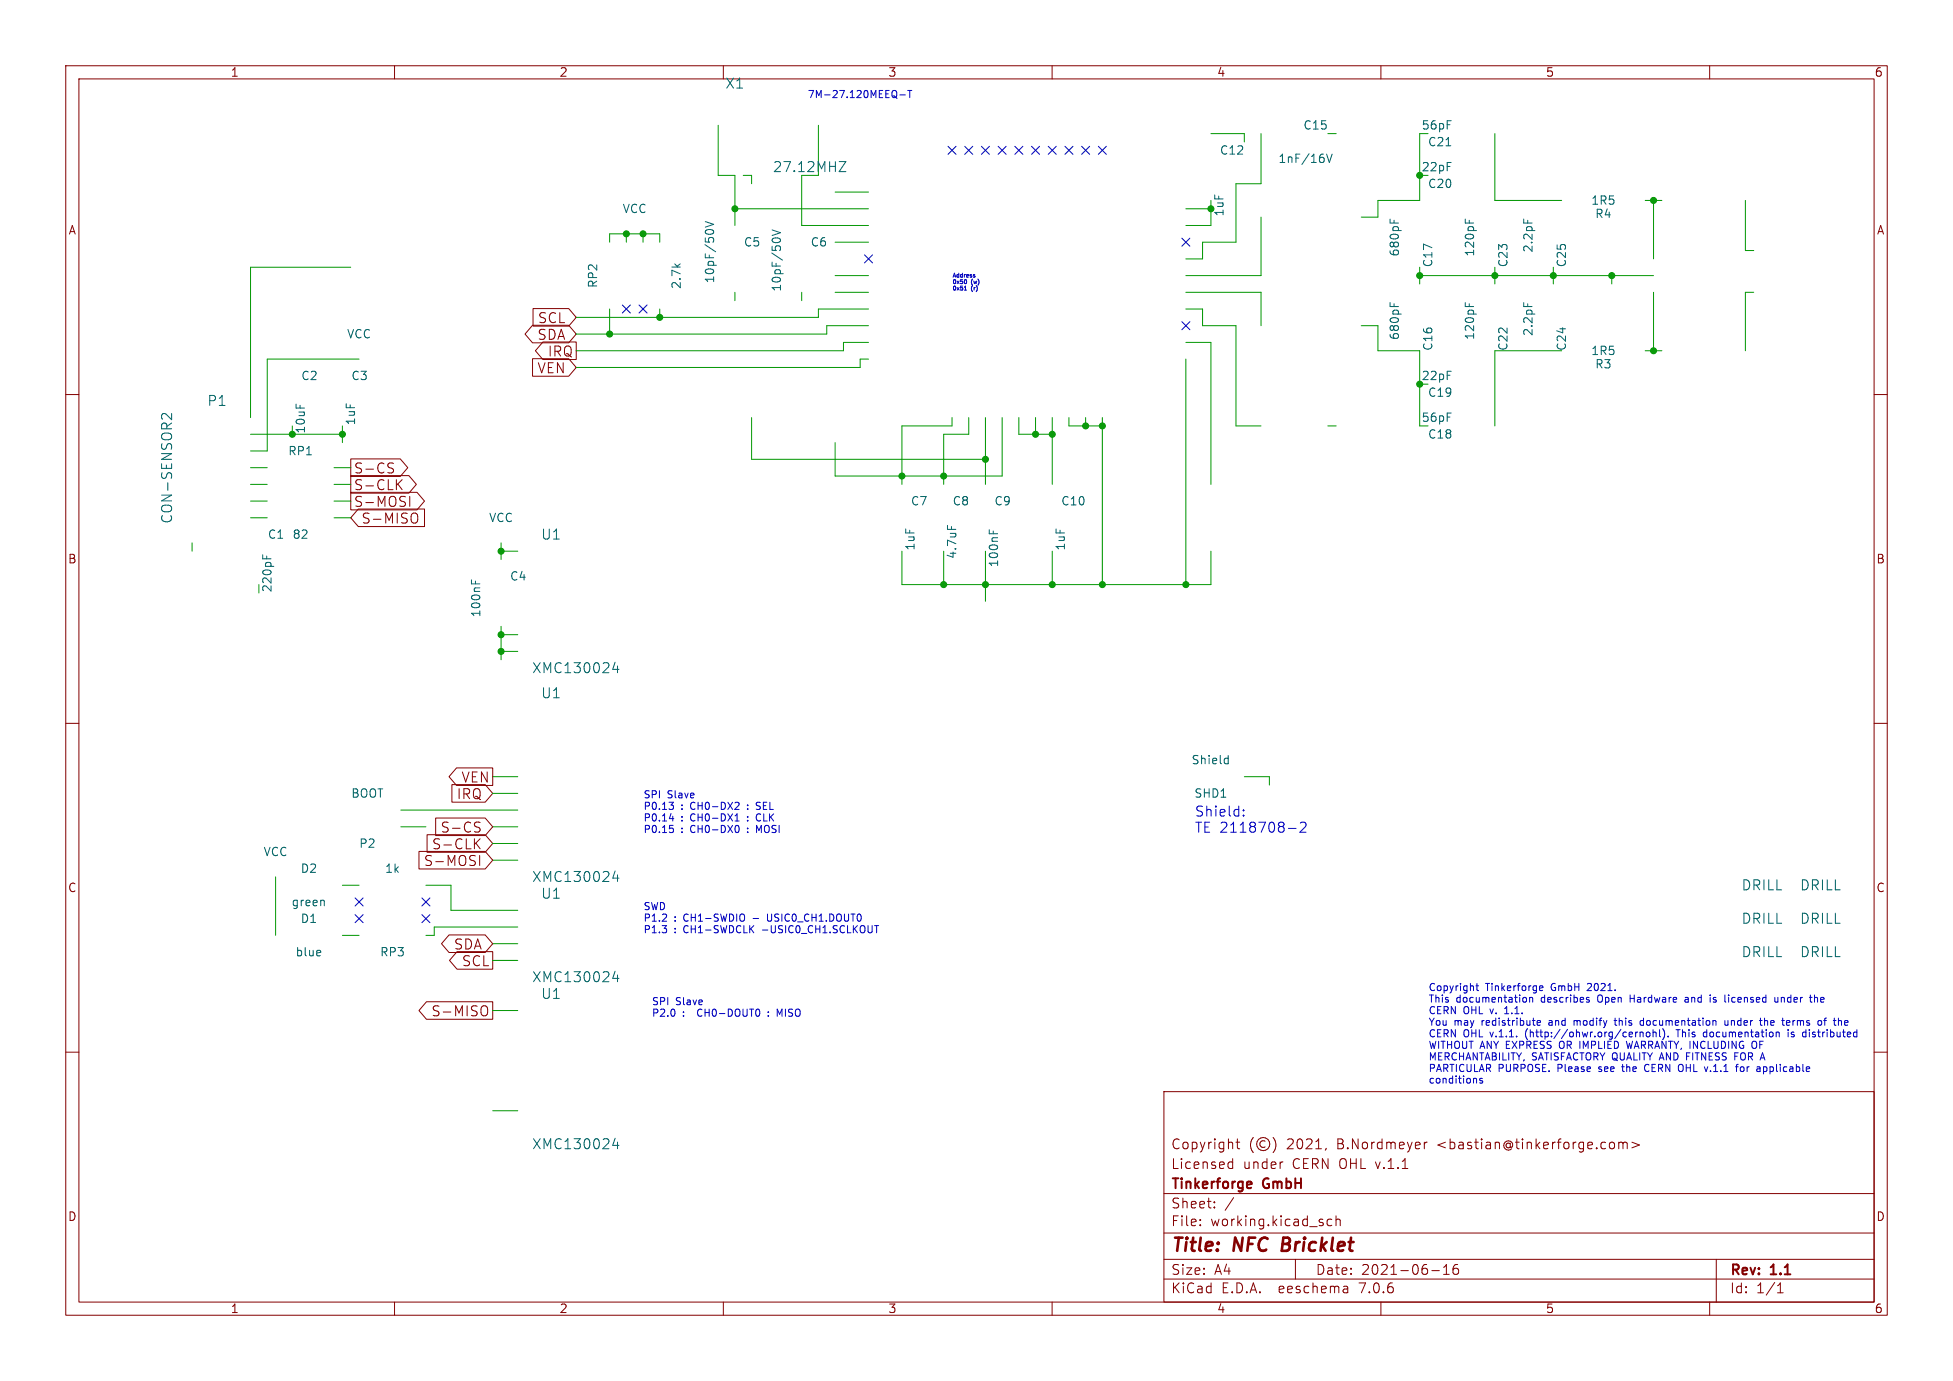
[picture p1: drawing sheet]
<svg xmlns="http://www.w3.org/2000/svg" width="297mm" height="210mm" viewBox="0 0 297 210" stroke-linecap="round" stroke-linejoin="round" font-family="sans-serif">
<g fill="none" stroke="#840000" stroke-width=".15">
<path d="M10 10h277v190h-277zM12 12h273v186h-273zM60 10v2M110 10v2M160 10v2M210 10v2M260 10v2M10 60h2M81 54.5h5.5l1.1 1.4-1.1 1.3h-5.5zM81 49.5h5.5l1.1 1.3-1.1 1.3h-5.5l-1.2-1.3zM81.1 46.9h5.4l1.1 1.4-1.1 1.3h-5.4zM82.6 52h5v2.7h-5l-1.2-1.4z"/>
<path d="M285 60h2M53.3 72.3h8.9l1.1 1.4-1.1 1.3h-8.9zM53.3 69.8h7.6l1.1 1.3-1.1 1.4h-7.6zM53.3 74.9h10.1l1.2 1.3-1.2 1.3h-10.1zM54.5 77.4h10.1v2.7h-10.1l-1.2-1.4zM59.3 71.1a.56 .56 0 0 1 .5 .4l-.1 .4h-.5M59.3 70.4l.5 .1M60.5 73.6l.7 .9M61.2 72.9l-.9 .9M62.3 75.5v1.5M62.9 78a.51 .51 0 0 1 .6 .5v.5a.51 .51 0 0 1-.6 .5M10 110h2"/>
<path d="M68.7 119.3h5.1l1.1 1.4-1.1 1.3h-5.1zM69.4 116.8h5.5v2.6h-5.5l-1.1-1.3zM285 110h2M63.7 129.5h10.1l1.1 1.3-1.1 1.3h-10.1zM64.9 126.9h8.9l1.1 1.4-1.1 1.3h-8.9zM66.3 124.4h7.5l1.1 1.3-1.1 1.4h-7.5zM72.4 128.2l.6 .9M72.4 125.7a.56 .56 0 0 1 .6 .4l-.1 .4h-.5M72.4 125l.6 .1M72.9 130.1v1.5M73 127.6l-.9 .8M10 160h2"/>
<path d="M64.9 152.3h10v2.7h-10l-1.2-1.3zM68.3 142.2h5.5l1.1 1.3-1.1 1.3h-5.5l-1.2-1.3zM69.5 144.7h5.4v2.7h-5.4l-1.1-1.3zM73.5 153a.51 .51 0 0 1 .7 .5v.5a.51 .51 0 0 1-.7 .5M285 160h2M177 166h108v32h-108zM186.9 177.6h.6M186.9 176.8h.6M187.5 176.2v1.5M188 173.7h.5M188.2 173.2v1.3v.1l.3 .1M190.6 173a1.72 1.72 0 0 0 0 2.3"/>
<path d="M192.4 173.6a.52 .52 0 0 0-.8 .4 .52 .52 0 0 0 .8 .4M193.6 173a1.72 1.72 0 0 1 0 2.3M195 176.7h.1M201.7 174.6l-.2 .3M216.6 173.7v1M217 173.7l-.3 .1-.1 .2M245 173.7a.41 .41 0 0 1 .5 .3v.4a.41 .41 0 0 1-.5 .3M246.2 173.8a.37 .37 0 0 1 .6 .1M246.2 173.7v1M246.8 173.9l.2-.2 .4 .1 .1 .9M246.8 173.9v.8M248.2 173.7l1.1 .4-1.1 .5"/>
<path d="M60 198v2M110 198v2M160 198v2M177 194.5h108M177 191.5h108M177 187.5h108M177 181.5h108M182.5 186.3v.1M182.5 185.5v.1M184.7 183.6v.1M184.7 182.8v.1M187.6 182.1l-1.3 2"/>
<path d="M197 191.5v3M202.5 185.5l-.4-.1-.3 .3v.4l.2 .2h.5M203.2 185.5a.37 .37 0 0 1 .6 .1v.8M203.2 184.9v1.5M204.9 195.7l.1 .9M205 196.5l-.2 .1M205 196h-.2M210 198v2M217.7 193.2h1.2M219.5 193.8h.9M219.5 192.7l.5-.4v1.5M221.7 192.3a.59 .59 0 0 0-.7 .6v.6l.1 .2 .4 .1 .2-.1 .1-.5-.1-.3h-.5l-.2 .3"/>
<path d="M260 198v2M261 191.5v6.5M270.3 196.6h.9M270.3 195.5l.4-.4v1.5"/>
<circle cx="192.1" cy="174" r="1"/>
</g>
<path d="M195.2 188.2l-.3 2h.8" fill="none" stroke="#840000" stroke-width=".4"/>
<path d="M190.1 179.7l.2 .1v.2l-.7 .2M190.3 180.6l-.2 .1" fill="none" stroke="#840000" stroke-width=".3"/>
<g fill="none" stroke="#0000c2" stroke-width=".15">
<path d="M136.8 14.4h.9M138 13.8h.7M138.4 13.8v1M146.7 44.1h.3M146.7 43.7l.1-.2v.6M146.9 42.5a.38 .38 0 0 1 0 .6M148.1 42h.2M148.1 41.7l.1 .1M148.3 42.1l-.2 .1M148.3 42v.1M101.8 124.5h.7M101.8 125.5h.6"/>
<path d="M102.2 122.4l.2 .2v.3l-.2 .2M102.2 125.9l.2 .2v.3l-.2 .2M102.3 124.1v.7M102.4 122l-.3 .4M111.8 124.8h.6M111.9 124l.2-.2v1M111.9 122l.4 .1 .1 .2-.7 .8h.7M112.1 125.5a.68 .68 0 0 1 0 1.1M113.7 123v.1M113.7 122.4v.1M113.7 124.2v.1M113.7 124.7v.1"/>
<path d="M113.7 125.9v.1M113.7 126.5v.1M115 123l.4 .1M115.2 122l-.2 .2 .2 .3M115.2 123.8l-.2 .4 .2 .6M115.4 126.3l-.3-.8v1.1M116.7 139v.9l.2 .2M189.1 124v.1M189.1 123.2v.1M195.9 126h1.2M197.7 125.2l.3-.2 .5 .1a.41 .41 0 0 1 0 .6l-.8 .9h.9M116.8 154.4v.1"/>
<path d="M116.8 153.9v.1M118.9 153.5l-.3 .7-.4-.7v1M133 140.8h.6M133.3 140.8v1M224.4 149.9h.5M224.6 149.5v1l.3 .1M228.8 154.2h.6M228.9 153.3l-.1 .1M231.8 151.7h.2l.1 .2v.4l-.3 .1M232.6 151.8l.2-.1h.2l.1 .7M232.6 151.7v.7M233.8 155.6l.5-.2-.1-.2h-.3l-.1 .1v.6h.4"/>
<path d="M234.1 150.3l.5-.1v-.2l-.3-.1-.2 .2 .1 .5h.4M239.4 155.2v.7M239.7 155.2l-.3 .1M241.4 151.7h.3M241.4 152l.3 .1v.1l-.1 .2h-.2M245.5 155.2h.4M245.6 154.8v1l.3 .1M247.3 158.3l.3 1.1 .2-.7M247.9 151.3v1.1M247.9 151.8h.6M249.4 156.9v.8M249.4 157.1l.2-.2 .2 .1 .1 .7"/>
<path d="M249.9 155.2h-.3l-.2 .2 .1 .5h.4M249.9 154.8v1.1M250.5 157l.2-.1 .2 .3v.3l-.2 .2-.2-.1-.2-.1zM251.4 157.1l.1-.2 .3 .1 .1 .7M251.4 156.6v1.1M252.4 156.6v.9l.1 .2M252.9 156.5a1.28 1.28 0 0 1 0 1.5M253.7 157.6v.1M256.3 151.7h.4M256.6 152h-.2l-.2 .1 .1 .2 .3 .1M259.5 156.9h-.3l-.2 .3 .1 .4 .4 .1M260.1 151.3v.1"/>
<path d="M260.5 152.3l.4 .1M260.9 151.7l-.4 .1 .1 .2h.3M260.9 155.2l.1 .7M262.3 155.2l.1 .7h.2l.2-.1M262.8 155.2v.7M262.9 151.3v.1M262.9 151.7v.7M266.9 158.3l.1 .1a.7 .7 0 0 1-.1 1h-.2M268.3 154.8v1.1M268.8 155.2h-.3l-.2 .1M269.9 151.7l.1 .6 .2 .1 .2-.1M270.3 156.9l.3 .2v.6"/>
<path d="M270.4 151.7v.7M270.9 151.7v.7M271 151.7l-.1 .1M271.8 155.2h.3l.1 .2-.5 .2M271.9 156.6v.1M271.9 156.9v.8M272.1 155.9h-.3M272.4 157.6l.3 .1M272.7 156.9l-.3 .2 .1 .2h.2M274.5 156.9l.1 .1M274.6 156.6v1.1M274.6 157.6l-.1 .1"/>
<path d="M275.9 151.8l.2-.1h.3v.7M275.9 151.3v1.1M277.3 155.2h.5M277.8 154.8l-.3 .2v.9M280.9 155.2h-.2l-.2 .1 .1 .6h.3M281 155.4l-.5 .2M224.4 164l.2 .1v.6M225.4 164h-.2l-.2 .1 .1 .2 .3 .1v.3h-.4M246.6 162.2h.4M246.8 161.9v.9l.1 .1M250.3 161.9a.59 .59 0 0 0-.2 .6 .59 .59 0 0 0 .5 .4M255.8 161.9l.1 .1"/>
<path d="M255.9 162.8l-.4 .1M260.1 162.8v.1M263.8 160.6h.4M263.9 162.2h.4M264.3 161.9h-.2M265.1 162.3l-.2-.1-.2 .2v.4l.2 .1h.2M268.2 162.3h.4M268.2 162.9h.4M268.2 162.2v1.1"/>
</g>
<g fill="none" stroke="#009600" stroke-width=".15">
<path d="M109.2 19.1v7.6h2.6v7.6M124.5 19.1v7.6M92.7 36.8v-1.2h7.6v1.2M95.2 35.6v1.2M97.8 35.6v1.2M111.8 31.8h20.3M113 26.7h1.3v1.2M121.9 26.7v7.6h10.2M127 36.8h5.1M127 29.2h5.1M180.3 31.8h3.8M184.1 30.5v3.8h-3.8"/>
<path d="M184.1 20.3h5.1v1.3M191.8 20.3v7.6h-3.8v8.9h-5.1v2.6h-2.6M191.8 33v8.9h-11.5M201.9 20.3h1.3M215.9 20.3v10.2h-6.4v2.5h-2.5M227.3 20.3v10.2h10.2M250.2 30.5h2.5M251.5 30.5v8.9M265.4 30.5v7.6h1.3M53.3 40.6h-15.2v22.9M54.6 54.6h-14v14h-2.5M92.7 47v3.8"/>
<path d="M100.3 47v1.3M111.8 44.5v1.2M121.9 44.5v1.2M127 44.5h5.1M127 41.9h5.1M132.1 54.6h-1.3v1.3h-43.2M132.1 52.1h-3.8v1.2h-40.7M132.1 47h-7.6v1.3h-36.9M132.1 49.5h-6.4v1.3h-38.1M180.3 47h2.6v2.5h5.1v15.3h3.8M180.3 52.1h3.8v21.6M180.3 44.5h11.5v5"/>
<path d="M180.3 54.6v34.3M207 49.5h2.5v3.8h6.4v11.5M215.9 41.9h35.6M215.9 40.6v2.6M227.3 40.6v2.6M236.2 40.6v2.6M237.5 53.3h-10.2v11.5M245.1 41.9v1.3M250.2 53.3h2.5M251.5 44.5v8.8M266.7 44.5h-1.3v8.8M38.1 66h14"/>
<path d="M38.1 71.1h2.5M38.1 76.2h2.5M38.1 73.7h2.5M38.1 78.7h2.5M44.4 64.8v1.2M50.8 71.1h2.5M50.8 76.2h2.5M50.8 73.7h2.5M50.8 78.7h2.5M52.1 64.8v2.5M114.3 63.5v6.4h35.6M144.8 63.5v1.3h-7.6v8.9"/>
<path d="M147.3 63.5v2.5h-3.8v7.7M149.9 63.5v10.2M152.4 63.5v8.9h-25.4v-5.1M154.9 63.5v2.5h5.1M157.5 63.5v2.5M160 63.5v10.2M162.6 63.5v1.3h5M165.1 63.5v1.3M167.6 63.5v25.4M201.9 64.8h1.3M29.2 82.6v1.2M39.4 88.9v1.3"/>
<path d="M76.2 82.6v2.5M76.2 95.3v5M76.2 83.8h2.5M76.2 96.5h2.5M76.2 99.1h2.5M137.2 83.8v5.1h46.9v-5.1M143.5 83.8v5.1M149.9 83.8v7.6M160 83.8v5.1M74.9 118.1h3.8M189.2 118.1h3.8v1.3M41.9 133.4v8.8"/>
<path d="M52.1 134.6h2.5M61 123.2h17.7M61 125.7h3.8M64.8 134.6h3.8v3.8h10.1M74.9 120.7h3.8M74.9 128.3h3.8M74.9 125.7h3.8M74.9 130.8h3.8M52.1 142.2h2.5M74.9 143.5h3.8M74.9 146.1h3.8M74.9 153.7h3.8"/>
<path d="M78.7 141h-12.7v1.2h-1.2M74.9 168.9h3.8"/>
</g>
<g fill="none" stroke="#000084" stroke-width=".15">
<path d="M131.5 38.8l1.2 1.2M132.7 38.8l-1.2 1.2M144.2 22.3l1.2 1.2M145.4 22.3l-1.2 1.2M146.7 22.3l1.2 1.2M147.9 22.3l-1.2 1.2M149.3 22.3l1.2 1.2M150.5 22.3l-1.2 1.2M151.8 22.3l1.2 1.2M153 22.3l-1.2 1.2M154.3 22.3l1.2 1.2M155.5 22.3l-1.2 1.2"/>
<path d="M156.9 22.3l1.2 1.2M158.1 22.3l-1.2 1.2M159.4 22.3l1.2 1.2M160.6 22.3l-1.2 1.2M162 22.3l1.2 1.2M163.2 22.3l-1.2 1.2M164.5 22.3l1.2 1.2M165.7 22.3l-1.2 1.2M167 22.3l1.2 1.2M168.2 22.3l-1.2 1.2M179.7 36.2l1.2 1.2M180.9 36.2l-1.2 1.2"/>
<path d="M94.6 46.4l1.3 1.2M95.9 46.4l-1.3 1.2M97.2 46.4l1.2 1.2M98.4 46.4l-1.2 1.2M179.7 48.9l1.2 1.2M180.9 48.9l-1.2 1.2M54 139.1l1.2 1.2M54 136.6l1.2 1.2M55.2 139.1l-1.2 1.2M55.2 136.6l-1.2 1.2M64.2 139.1l1.2 1.2M64.2 136.6l1.2 1.2"/>
<path d="M65.4 139.1l-1.2 1.2M65.4 136.6l-1.2 1.2"/>
</g>
<g fill="none" stroke="#006464" stroke-width=".15">
<path d="M107.3 33.7l1.2 .4-1.2 .4M107.5 35h.8M117.4 35l1.3 .4-1.3 .4M117.7 36.2h.7M127.6 24.6h1l-1 1.5h1M201.7 23.4l.5 1.3 .4-1.3M211.4 33.3v.6M212 33.5v.4M219.9 22.2h.7M222.8 33.3v.6M223.4 33.5v.4M231.7 33.3v.6"/>
<path d="M211.4 46v.6M212 46.2v.4M222.8 46v.6M223.4 46.2v.4M231.7 46v.6M26.1 62.9v.9l-.9-.8a.41 .41 0 0 0-.6 .2v.3M144.1 79.9v.6M39.9 84.4v.6M40.6 84.6v.4M71.7 88.2v.6M72.3 88.4v.4M150.4 80.6v.6"/>
<path d="M151 80.7v.5M93.5 100.7l-.3 1.1h.9M93.9 101.3v1M186.4 115.3l.4 .1M186.8 114.9v1.2M186.8 116.1h-.4M49.3 137v.7M93.5 132.5l-.3 1h.9M93.9 133v1M48.7 144.6l.1 .2-.6 .1M93.5 147.7l-.3 1.1h.9M93.9 148.3v1"/>
<path d="M93.5 173.1l-.3 1.1h.9M93.9 173.7v1"/>
</g>
<g fill="#009600" stroke="#009600" stroke-width=".15">
<circle cx="52.1" cy="66" r=".46"/>
<circle cx="44.4" cy="66" r=".46"/>
<circle cx="76.2" cy="83.8" r=".46"/>
<circle cx="143.5" cy="72.4" r=".46"/>
<circle cx="137.2" cy="72.4" r=".46"/>
<circle cx="111.8" cy="31.8" r=".46"/>
<circle cx="149.9" cy="69.9" r=".46"/>
<circle cx="76.2" cy="99.1" r=".46"/>
<circle cx="76.2" cy="96.5" r=".46"/>
<circle cx="100.3" cy="48.3" r=".46"/>
<circle cx="95.2" cy="35.6" r=".46"/>
<circle cx="97.8" cy="35.6" r=".46"/>
<circle cx="92.7" cy="50.8" r=".46"/>
<circle cx="184.1" cy="31.8" r=".46"/>
<circle cx="160" cy="66" r=".46"/>
<circle cx="157.5" cy="66" r=".46"/>
<circle cx="180.3" cy="88.9" r=".46"/>
<circle cx="167.6" cy="88.9" r=".46"/>
<circle cx="149.9" cy="88.9" r=".46"/>
<circle cx="165.1" cy="64.8" r=".46"/>
<circle cx="167.6" cy="64.8" r=".46"/>
<circle cx="160" cy="88.9" r=".46"/>
<circle cx="143.5" cy="88.9" r=".46"/>
<circle cx="251.5" cy="53.3" r=".46"/>
<circle cx="251.5" cy="30.5" r=".46"/>
<circle cx="227.3" cy="41.9" r=".46"/>
<circle cx="236.2" cy="41.9" r=".46"/>
<circle cx="245.1" cy="41.9" r=".46"/>
<circle cx="215.9" cy="58.4" r=".46"/>
<circle cx="215.9" cy="41.9" r=".46"/>
<circle cx="215.9" cy="26.7" r=".46"/>
</g>
<g font-size="2.8" fill="#840000">
<text x="178" y="190.9">Title:</text>
<text x="187.7" y="190.9">NFC</text>
<text x="195.8" y="190.9">Bricklet</text>
</g>
<g font-size="2.1" fill="#006464">
<text x="110.2" y="13.7">X1</text>
<text x="117.5" y="26.4">27.12MHZ</text>
<text x="31.5" y="62">P1</text>
<text x="26.4" y="79.7" transform="rotate(-90 26.4 79.7)">CON-SENSOR2</text>
<text x="82.2" y="82.3">U1</text>
<text x="80.8" y="102.6">XMC130024</text>
<text x="82.2" y="106.4">U1</text>
<text x="80.8" y="134.3">XMC130024</text>
<text x="82.2" y="136.9">U1</text>
<text x="264.8" y="135.6">DRILL</text>
<text x="273.7" y="135.6">DRILL</text>
<text x="264.8" y="140.7">DRILL</text>
<text x="273.7" y="140.7">DRILL</text>
<text x="80.8" y="149.6">XMC130024</text>
<text x="264.8" y="145.8">DRILL</text>
<text x="273.7" y="145.8">DRILL</text>
<text x="82.2" y="152.1">U1</text>
<text x="80.8" y="175">XMC130024</text>
</g>
<g font-size="2.1" fill="#840000">
<text x="81.7" y="51.9">SDA</text>
<text x="81.7" y="49.4">SCL</text>
<text x="81.7" y="57">VEN</text>
<text x="83.3" y="54.4">IRQ</text>
<text x="53.7" y="74.8">S-CLK</text>
<text x="53.7" y="72.2">S-CS</text>
<text x="53.7" y="77.3">S-MOSI</text>
<text x="54.9" y="79.8">S-MISO</text>
<text x="70.1" y="119.2">VEN</text>
<text x="69.4" y="121.7">IRQ</text>
<text x="64.4" y="131.9">S-MOSI</text>
<text x="65.6" y="129.4">S-CLK</text>
<text x="66.9" y="126.8">S-CS</text>
<text x="69" y="144.6">SDA</text>
<text x="70.2" y="147.1">SCL</text>
<text x="65.5" y="154.8">S-MISO</text>
<text x="178" y="178">Licensed</text>
<text x="178" y="175">Copyright</text>
<text x="189" y="178">under</text>
<text x="195.7" y="175">2021,</text>
<text x="196.6" y="178">CERN OHL v.1.1</text>
<text x="203.5" y="175">B.Nordmeyer</text>
<text x="218.8" y="175">&lt;bastian@tinkerforge.com&gt;</text>
<text x="178" y="184">Sheet:</text>
<text x="178" y="181.2">Tinkerforge</text>
<text x="192.2" y="181.2">GmbH</text>
<text x="178" y="186.7">File:</text>
<text x="184.1" y="186.7">working.kicad_sch</text>
<text x="178" y="196.9">KiCad</text>
<text x="178" y="194.1">Size:</text>
<text x="184.7" y="194.1">A4</text>
<text x="185.7" y="196.9">E.D.A.</text>
<text x="194.6" y="196.9">eeschema</text>
<text x="200" y="194.1">Date:</text>
<text x="207" y="196.9">7.0.6</text>
<text x="207" y="194.1">2021-06-16</text>
<text x="263" y="194.3">Rev:</text>
<text x="263" y="196.9">Id:</text>
<text x="267.1" y="196.9">1/1</text>
<text x="269.4" y="194.3">1.1</text>
</g>
<g font-size="2.1" fill="#0000c2">
<text x="181.6" y="124.3">Shield:</text>
<text x="181.6" y="126.8">TE 2118708-2</text>
</g>
<g font-size="1.8" fill="#840000">
<text x="35" y="11.9">1</text>
<text x="85" y="11.9">2</text>
<text x="135" y="11.9">3</text>
<text x="185" y="11.9">4</text>
<text x="235" y="11.9">5</text>
<text x="285" y="11.9">6</text>
<text x="10.3" y="35.9">A</text>
<text x="285.3" y="35.9">A</text>
<text x="10.3" y="85.9">B</text>
<text x="285.3" y="85.9">B</text>
<text x="10.3" y="135.9">C</text>
<text x="285.3" y="135.9">C</text>
<text x="10.3" y="185.9">D</text>
<text x="285.3" y="185.9">D</text>
<text x="35" y="199.9">1</text>
<text x="85" y="199.9">2</text>
<text x="135" y="199.9">3</text>
<text x="185" y="199.9">4</text>
<text x="235" y="199.9">5</text>
<text x="285" y="199.9">6</text>
</g>
<g font-size="1.8" fill="#006464">
<text x="185.4" y="23.7">C12</text>
<text x="198.1" y="19.9">C15</text>
<text x="216.1" y="19.9">56pF</text>
<text x="217.1" y="22.5">C21</text>
<text x="194.3" y="25">1nF/16V</text>
<text x="216.1" y="26.3">22pF</text>
<text x="217.1" y="28.8">C20</text>
<text x="94.6" y="32.6">VCC</text>
<text x="186.3" y="33" transform="rotate(-90 186.3 33)">1uF</text>
<text x="241.9" y="31.3">1R5</text>
<text x="242.5" y="33.4">R4</text>
<text x="113" y="37.7">C5</text>
<text x="123.2" y="37.7">C6</text>
<text x="213" y="39.1" transform="rotate(-90 213 39.1)">680pF</text>
<text x="218" y="40.7" transform="rotate(-90 218 40.7)">C17</text>
<text x="224.4" y="39.1" transform="rotate(-90 224.4 39.1)">120pF</text>
<text x="229.5" y="40.7" transform="rotate(-90 229.5 40.7)">C23</text>
<text x="233.3" y="38.5" transform="rotate(-90 233.3 38.5)">2.2pF</text>
<text x="238.4" y="40.7" transform="rotate(-90 238.4 40.7)">C25</text>
<text x="91" y="43.9" transform="rotate(-90 91 43.9)">RP2</text>
<text x="103.7" y="44" transform="rotate(-90 103.7 44)">2.7k</text>
<text x="108.8" y="43.2" transform="rotate(-90 108.8 43.2)">10pF/50V</text>
<text x="119" y="44.4" transform="rotate(-90 119 44.4)">10pF/50V</text>
<text x="52.7" y="51.7">VCC</text>
<text x="213" y="51.8" transform="rotate(-90 213 51.8)">680pF</text>
<text x="218" y="53.4" transform="rotate(-90 218 53.4)">C16</text>
<text x="224.4" y="51.8" transform="rotate(-90 224.4 51.8)">120pF</text>
<text x="229.5" y="53.4" transform="rotate(-90 229.5 53.4)">C22</text>
<text x="233.3" y="51.2" transform="rotate(-90 233.3 51.2)">2.2pF</text>
<text x="238.4" y="53.4" transform="rotate(-90 238.4 53.4)">C24</text>
<text x="45.7" y="58">C2</text>
<text x="53.3" y="58">C3</text>
<text x="216.1" y="58">22pF</text>
<text x="241.9" y="54.2">1R5</text>
<text x="242.5" y="56.2">R3</text>
<text x="54.2" y="64.8" transform="rotate(-90 54.2 64.8)">1uF</text>
<text x="216.1" y="64.4">56pF</text>
<text x="217.1" y="60.6">C19</text>
<text x="43.7" y="69.4">RP1</text>
<text x="46.6" y="66" transform="rotate(-90 46.6 66)">10uF</text>
<text x="217.1" y="66.9">C18</text>
<text x="138.4" y="77.1">C7</text>
<text x="144.8" y="77.1">C8</text>
<text x="151.1" y="77.1">C9</text>
<text x="161.3" y="77.1">C10</text>
<text x="40.6" y="82.1">C1</text>
<text x="44.4" y="82.1">82</text>
<text x="74.3" y="79.6">VCC</text>
<text x="139.3" y="83.8" transform="rotate(-90 139.3 83.8)">1uF</text>
<text x="162.2" y="83.8" transform="rotate(-90 162.2 83.8)">1uF</text>
<text x="77.5" y="88.5">C4</text>
<text x="145.6" y="85.1" transform="rotate(-90 145.6 85.1)">4.7uF</text>
<text x="152" y="86.4" transform="rotate(-90 152 86.4)">100nF</text>
<text x="41.5" y="90.2" transform="rotate(-90 41.5 90.2)">220pF</text>
<text x="73.3" y="94" transform="rotate(-90 73.3 94)">100nF</text>
<text x="181.1" y="116.4">Shield</text>
<text x="53.3" y="121.5">BOOT</text>
<text x="181.5" y="121.5">SHD1</text>
<text x="40" y="130.4">VCC</text>
<text x="54.5" y="129.1">P2</text>
<text x="45.6" y="132.9">D2</text>
<text x="58.5" y="132.9">1k</text>
<text x="44.3" y="138">green</text>
<text x="45.6" y="140.6">D1</text>
<text x="44.9" y="145.6">blue</text>
<text x="57.7" y="145.6">RP3</text>
</g>
<g font-size="1.5" fill="#0000c2">
<text x="123" y="15">7M-27.120MEEQ-T</text>
<text x="97.8" y="121.5">SPI</text>
<text x="97.8" y="123.2">P0.13</text>
<text x="97.8" y="125">P0.14</text>
<text x="101.5" y="121.5">Slave</text>
<text x="103.6" y="123.2">:</text>
<text x="103.6" y="125">:</text>
<text x="105.2" y="123.2">CH0-DX2</text>
<text x="105.2" y="125">CH0-DX1</text>
<text x="115.6" y="123.2">SEL</text>
<text x="115.6" y="125">CLK</text>
<text x="97.8" y="126.8">P0.15</text>
<text x="103.6" y="126.8">:</text>
<text x="105.2" y="126.8">CH0-DX0</text>
<text x="115.6" y="126.8">MOSI</text>
<text x="97.8" y="138.5">SWD</text>
<text x="97.8" y="140.2">P1.2</text>
<text x="97.8" y="142">P1.3</text>
<text x="102.6" y="140.2">:</text>
<text x="102.6" y="142">:</text>
<text x="104.1" y="140.2">CH1-SWDIO</text>
<text x="104.1" y="142">CH1-SWDCLK</text>
<text x="114.9" y="140.2">-</text>
<text x="116.3" y="142">-USIC0_CH1.SCLKOUT</text>
<text x="117.3" y="140.2">USIC0_CH1.DOUT0</text>
<text x="99.1" y="152.9">SPI</text>
<text x="99.1" y="154.7">P2.0</text>
<text x="102.8" y="152.9">Slave</text>
<text x="103.8" y="154.7">:</text>
<text x="106.5" y="154.7">CH0-DOUT0</text>
<text x="119" y="154.7">MISO</text>
<text x="217.2" y="150.8">Copyright</text>
<text x="217.2" y="152.5">This</text>
<text x="217.2" y="154.3">CERN</text>
<text x="221.5" y="152.5">documentation</text>
<text x="222.6" y="154.3">OHL</text>
<text x="225.9" y="150.8">Tinkerforge</text>
<text x="226.8" y="154.3">v.</text>
<text x="229.2" y="154.3">1.1.</text>
<text x="234.6" y="152.5">describes</text>
<text x="236.1" y="150.8">GmbH</text>
<text x="241.8" y="150.8">2021.</text>
<text x="243.4" y="152.5">Open</text>
<text x="248.5" y="152.5">Hardware</text>
<text x="257.1" y="152.5">and</text>
<text x="261.1" y="152.5">is</text>
<text x="263.6" y="152.5">licensed</text>
<text x="271.5" y="152.5">under</text>
<text x="277.1" y="152.5">the</text>
<text x="217.2" y="156.1">You</text>
<text x="217.2" y="157.8">CERN</text>
<text x="217.2" y="159.6">WITHOUT ANY EXPRESS</text>
<text x="217.2" y="161.3">MERCHANTABILITY,</text>
<text x="221.2" y="156.1">may</text>
<text x="222.6" y="157.8">OHL</text>
<text x="225.5" y="156.1">redistribute</text>
<text x="226.8" y="157.8">v.1.1.</text>
<text x="232.3" y="157.8">(http://ohwr.org/cernohl).</text>
<text x="233" y="161.3">SATISFACTORY QUALITY AND FITNESS</text>
<text x="235.9" y="156.1">and</text>
<text x="237.5" y="159.6">OR IMPLIED</text>
<text x="240" y="156.1">modify</text>
<text x="246.4" y="156.1">this</text>
<text x="248.3" y="159.6">WARRANTY, INCLUDING</text>
<text x="250.5" y="156.1">documentation</text>
<text x="255.6" y="157.8">This</text>
<text x="259.9" y="157.8">documentation</text>
<text x="263.6" y="156.1">under</text>
<text x="264.7" y="161.3">FOR A</text>
<text x="267.8" y="159.6">OF</text>
<text x="269.3" y="156.1">the</text>
<text x="272.9" y="156.1">terms</text>
<text x="273" y="157.8">is</text>
<text x="275.5" y="157.8">distributed</text>
<text x="278.5" y="156.1">of</text>
<text x="281.2" y="156.1">the</text>
<text x="217.2" y="163.1">PARTICULAR PURPOSE.</text>
<text x="217.2" y="164.9">conditions</text>
<text x="237" y="163.1">Please</text>
<text x="243.5" y="163.1">see</text>
<text x="247.4" y="163.1">the</text>
<text x="251" y="163.1">CERN</text>
<text x="256.4" y="163.1">OHL</text>
<text x="260.6" y="163.1">v.1.1</text>
<text x="265.6" y="163.1">for</text>
<text x="269" y="163.1">applicable</text>
</g>
<g font-size=".8" fill="#0000c2">
<text x="144.8" y="42.2">Address</text>
<text x="144.8" y="43.2">0x50</text>
<text x="144.8" y="44.2">0x51</text>
<text x="147.8" y="43.2">(w)</text>
<text x="147.8" y="44.2">(r)</text>
</g>
</svg>
